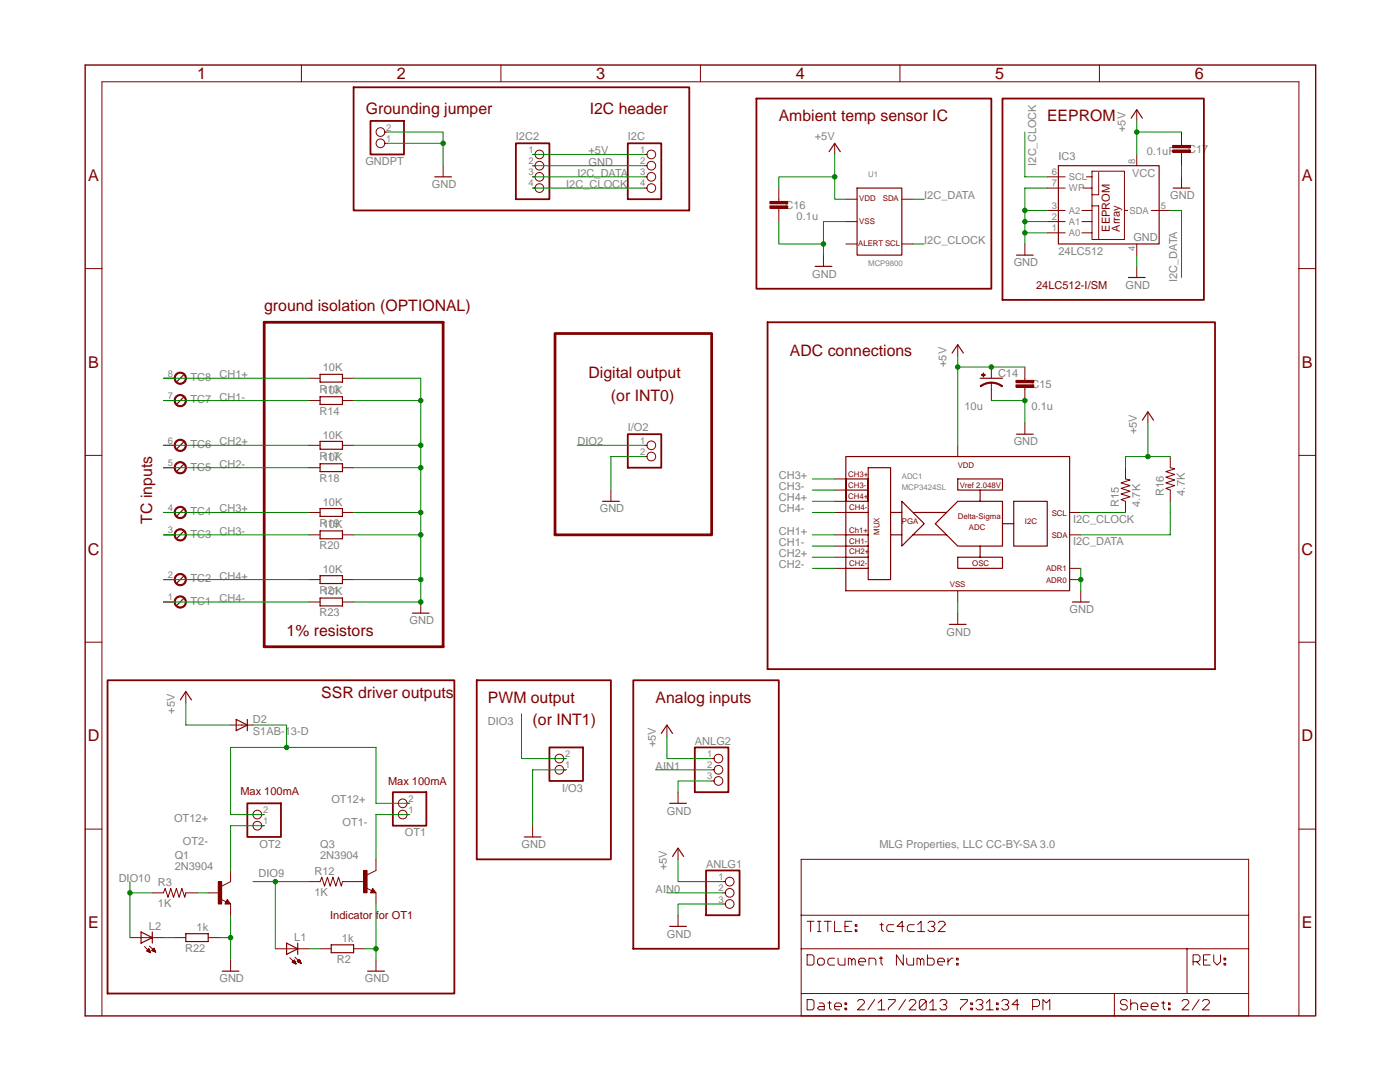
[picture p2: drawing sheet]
<svg xmlns="http://www.w3.org/2000/svg" width="279mm" height="216mm" viewBox="0 0 279 216" stroke-linecap="round" stroke-linejoin="round" font-family="sans-serif">
<path d="M70.6 17.4h67v24.6h-67zM151 19.7h46.8v37.9h-46.8zM200.1 19.7h40.2v40.1h-40.2zM153.2 64.3h89.3v69.2h-89.3zM21.5 135.7h69.2v62.5h-69.2zM95.1 135.7h26.8v35.8h-26.8zM126.4 135.7h29v53.6h-29z" fill="none" stroke="#800000" stroke-width=".36"/>
<path d="M52.7 64.3h35.7v64.8h-35.7zM110.8 66.5h31.2v40.2h-31.2z" fill="none" stroke="#800000" stroke-width=".55"/>
<path d="M45.4 179.9l.1 .3h-.4l.3-.5 .4 .6h-.7M44.3 193.8h3.4M73.4 193.8h3.3" fill="none" stroke="#800000" stroke-width=".23"/>
<path d="M44.1 179.4l1 .6M45.4 179.5l.6 .9h-1.1zM46 175.9l-1.8 .9M46 191.6v2.2M75 191.6v2.2" fill="none" stroke="#800000" stroke-width=".2"/>
<path d="M43.6 175.9h.6v4.5h-.6z" fill="#800000"/>
<path d="M41.6 178.2h2.2M43.6 175.9h.6v4.5h-.6zM46 173.7v2.2M73.1 177.2l1.1 .5M74.4 177.3l.6 .9h-1.1zM75 173.7l-1.7 .9M46 180.4v2.2" fill="none" stroke="#800000" stroke-width=".2"/>
<path d="M74.4 177.7l.1 .2h-.4l.3-.4 .4 .6h-.7" fill="none" stroke="#800000" stroke-width=".23"/>
<path d="M72.6 173.7h.7v4.4h-.7z" fill="#800000"/>
<g fill="none" stroke="#800000" stroke-width=".2">
<path d="M191.1 68.8v2.2M197.8 76.4v1.3M166.6 95.6h2.2M166.6 97.8h2.2M191.1 88.9v2.2M229.1 82.2v2.2M166.6 106.7h2.2M166.6 109h2.2M166.6 111.2h2.2M166.6 113.4h2.2M166.6 102.3h2.2M166.6 100h2.2"/>
<path d="M191.1 117.9v2.2M213.5 106.7h2.2M213.5 113.4h2.2M213.5 102.3h2.2M213.5 115.7h2.2M191.1 122.3v2.3M46 144.7h4.5M112.5 153.6h.5M112.5 151.4h.5M133.1 144.7v2.2M135.3 158.1v2.2M142 153.6h.5"/>
<path d="M142 151.4h.5M142 155.8h.5M30.4 178.2h2.2l.4-.9 .5 1.7 .6-1.7 .5 1.7 .6-1.7 .6 1.7 .5-1.7 .6 1.7 .2-.8h2.2M52.2 162.5h.5M52.2 164.8h.5M61.7 175.9h2.2l.3-.9 .6 1.8 .5-1.8 .6 1.8 .5-1.8 .6 1.8 .6-1.8 .5 1.8 .2-.9h4.5M72.6 173.7h.7v4.4h-.7zM75 171.5v2.2M75 178.2v2.2M81.3 162.5h.4M81.3 160.3h.4M106.3 164.8v2.2"/>
<path d="M135.3 169.2v2.3M144.3 175.9h.4M144.3 178.2h.4M135.3 182.6v2.2M144.3 180.4h.4"/>
<circle cx="111.6" cy="153.6" r=".87"/>
<circle cx="111.6" cy="151.4" r=".87"/>
<circle cx="143.4" cy="153.6" r=".87"/>
<circle cx="143.4" cy="151.4" r=".87"/>
<circle cx="143.4" cy="155.8" r=".87"/>
<circle cx="51.3" cy="162.5" r=".87"/>
<circle cx="51.3" cy="164.8" r=".87"/>
<circle cx="80.4" cy="162.5" r=".87"/>
<circle cx="80.4" cy="160.3" r=".87"/>
<circle cx="145.6" cy="178.2" r=".87"/>
<circle cx="145.6" cy="175.9" r=".87"/>
<circle cx="145.6" cy="180.4" r=".87"/>
</g>
<g fill="none" stroke="#800000" stroke-width=".23">
<path d="M190 70.4l1.1-1.6 1.2 1.6M195.6 75.5h4.5M168.8 91.1h44.7v26.8h-44.7zM168.8 95.6h4.5M168.8 97.8h4.5M173.3 93.3h4.4v22.4h-4.4zM191.1 95.6h9v2.2h-9zM195.6 97.8v2.2M228 83.8l1.1-1.6 1.1 1.6M168.8 102.3h4.5M168.8 106.7h4.5M168.8 100h4.5"/>
<path d="M168.8 109h4.5M168.8 113.4h4.5M168.8 111.2h4.5M177.7 102.3h2.3M177.7 106.7h2.3M180 100l4.4 4.5-4.4 4.5zM182.2 106.7h6.7M182.4 102.3h6.5M188.9 102.3l2.2-2.3h9v9h-9l-4.4-4.5zM191.1 111.2h9v2.2h-9zM195.6 109v2.2M200.1 104.5h2.2"/>
<path d="M202.3 100h6.7v9h-6.7zM189.5 124.6h3.3M47.1 143.6l2.3 1.1-2.3 1.1zM49.4 143.6v2.2M132 146.3l1.1-1.6 1.1 1.6M104.6 167h3.4M133.6 160.3h3.4M134.2 170.9l1.1-1.7 1.1 1.7M133.6 184.8h3.4"/>
</g>
<path d="M78.4 158.1h6.7v6.7h-6.7zM109.6 149.1h6.8v6.7h-6.8zM138.7 149.1h6.7v9h-6.7zM49.4 160.3h6.7v6.7h-6.7zM140.9 173.7h6.7v8.9h-6.7z" fill="none" stroke="#800000" stroke-width=".36"/>
<path d="M197.8 76.2l1.2 .2 1.1 .6-.1 .2-.8-.5-1.4-.2z" fill-rule="evenodd" fill="#800000"/>
<path d="M197.8 76.2l1.2 .2 1.1 .6-.1 .2-.8-.5-1.4-.2z" fill="none" stroke="#800000" stroke-width=".2"/>
<path d="M195.6 77l1.1-.6 1.1-.2v.3l-1.3 .2-.8 .5z" fill-rule="evenodd" fill="#800000"/>
<path d="M195.6 77l1.1-.6 1.1-.2v.3l-1.3 .2-.8 .5z" fill="none" stroke="#800000" stroke-width=".2"/>
<path d="M195.9 74.8h.7v.1h-.7z" fill="#800000"/>
<path d="M195.9 74.8h.7v.1h-.7z" fill="none" stroke="#800000" stroke-width=".2"/>
<path d="M196.2 74.4h.1v.8h-.1z" fill="#800000"/>
<path d="M196.2 74.4h.1v.8h-.1zM197.8 73.2v2.3M197.8 77.7v2.2M204.5 75.5v.4M204.5 77.3v.4" fill="none" stroke="#800000" stroke-width=".2"/>
<path d="M202.8 76.8h3.5v.5h-3.5z" fill="#800000"/>
<path d="M202.8 76.8h3.5v.5h-3.5z" fill="none" stroke="#800000" stroke-width=".2"/>
<path d="M202.8 75.9h3.5v.5h-3.5z" fill="#800000"/>
<g fill="none" stroke="#800000" stroke-width=".2">
<path d="M155.4 39.8v.4M166.6 28.6v2.2M168.8 39.8h2.2M180 39.8h2.2M155.4 41.5v.5M164.3 50.9v2.2M168.8 44.2h2.2M168.8 48.7h2.2M180 48.7h2.2M202.8 75.9h3.5v.5h-3.5zM204.5 73.2v2.3M204.5 77.7v2.2"/>
<path d="M204.5 84.4v2.2M224.6 93.3v2.3l.9 .2-1.8 .6 1.8 .5-1.8 .6 1.8 .5-1.8 .6 1.8 .5-1.8 .6 .9 .3v2.3M233.6 91.1v2.2l.8 .3-1.7 .5 1.7 .6-1.7 .5 1.7 .6-1.7 .6 1.7 .5-1.7 .6 .9 .3v2.2M215.7 117.9v2.2"/>
</g>
<path d="M165.5 30.3l1.1-1.7 1.1 1.7M171 37.5h9v13.4h-9zM162.7 53.1h3.3M202.9 86.6h3.3M214 120.1h3.4" fill="none" stroke="#800000" stroke-width=".23"/>
<path d="M153.6 41.1h3.6v.5h-3.6z" fill="#800000"/>
<path d="M153.6 41.1h3.6v.5h-3.6z" fill="none" stroke="#800000" stroke-width=".2"/>
<path d="M153.6 40.2h3.6v.5h-3.6z" fill="#800000"/>
<g fill="none" stroke="#800000" stroke-width=".2">
<path d="M155.4 37.5v2.3M209 35.3h3.6M209 37.5h3.6M216.2 37.5h1.7M216.8 35.3h1.1M217.9 34.2h6.5v13.6h-6.5zM219.3 34.4v4.5h-1.4M226.9 21.9v2.2M226.9 30.8v2.3M235.8 28.6v.4M235.8 30.4v.4M153.6 40.2h3.6v.5h-3.6z"/>
<path d="M155.4 42v2.2M204.5 48.7v2.2M209 42h3.6M209 44.2h3.6M209 46.5h3.6M215.9 42h2M215.9 44.2h2M215.9 46.5h2M217.9 41.1h1.4v6.7M224.4 42h.7M226.9 48.7v2.2M226.9 53.1v2.3"/>
<path d="M229.8 42h3.8"/>
</g>
<path d="M211.2 33.1h20.1v15.6h-20.1zM225.7 23.6l1.2-1.7 1.1 1.7M202.9 50.9h3.3M225.2 55.4h3.3" fill="none" stroke="#800000" stroke-width=".23"/>
<path d="M234 29.9h3.6v.5h-3.6z" fill="#800000"/>
<path d="M234 29.9h3.6v.5h-3.6z" fill="none" stroke="#800000" stroke-width=".2"/>
<path d="M234 29h3.6v.5h-3.6z" fill="#800000"/>
<g fill="none" stroke="#800000" stroke-width=".2">
<path d="M60.2 13v3.3M100 13v3.3M139.8 13v3.3M179.6 13v3.3M219.4 13v3.3M76.8 28.6h.5M76.8 26.4h.5M88.4 33.1v2.2M128.6 30.8h.5M128.6 33.1h.5M128.6 35.3h.5M128.6 37.5h.5"/>
<path d="M234 29h3.6v.5h-3.6zM235.8 26.4v2.2M235.8 30.8v2.3M235.8 35.3v2.2M17 53.6h3.3M259.2 53.6h3.4M17 90.9h3.3M121.9 97.8v2.2M128.6 88.9h.5M128.6 91.1h.5M259.2 90.9h3.4M17 128.1h3.3"/>
<path d="M37.1 138v2.2M84 120.1v2.2M259.2 128.1h3.4M17 165.4h3.3M259.2 165.4h3.4M25.9 187.1h6.7M28.8 188.9l1.3 1.2M29.3 189.7h.6M29.4 189.6h.5M29.4 189.8h.6M29.5 189.5h.3M29.6 189.4h.2"/>
<path d="M29.7 189.9h.3M29.7 189.3l.4 .8-.8-.3zM29.7 189.3h.1M29.8 188.8l1.3 1.2M29.9 190h.1M30.3 189.7l.4-.5 .4 .8zM30.3 189.6h.6M30.4 189.5h.5M30.5 189.7h.4M30.5 189.4h.3M30.6 189.3h.2M30.7 189.8h.3"/>
<path d="M30.7 189.2h.1M30.9 189.9h.1M34.9 187.1h2.2M41.6 187.1h2.2M54.9 189.3h6.8M57.8 191.1l1.3 1.2M58.3 192h.6M58.4 191.9h.5M58.5 192.1h.5M58.5 191.8h.3M58.6 191.7h.2M58.7 191.6h.1"/>
<path d="M58.7 191.6l.4 .7-.8-.3zM58.7 192.2h.3M58.9 191l1.2 1.2M59 192.3h.1M59.3 191.9l.5-.5 .3 .8zM59.3 191.9h.6M59.4 191.8h.5M59.5 192h.5M59.5 191.7h.4M59.6 191.6h.2M59.7 191.5h.1M59.8 192.1h.2"/>
<path d="M60 192.2h.1M63.9 189.3h2.2M70.6 189.3h2.2M159.9 189.3h89.3M159.9 198.2v-26.7h89.3v26.7M159.9 182.6h89.3M161.1 199.5h1l.4 .3v1.4l-.4 .3h-1zM161.1 190.5h1l.4 .4v1.3l-.4 .4h-1zM161.1 183.8h1.4M161.8 183.8v2.1M163.2 183.8h.6M163.2 185.9h.6"/>
<path d="M163.5 191.2h.7l.3 .4v.6l-.3 .4h-.7l-.3-.4v-.6zM163.5 183.8v2.1M164.5 183.8h1.4M165.2 183.8v2.1M165.5 199.8v1.4l.4 .3M166.6 183.8v2.1h1.3M166.6 191.2h-1.1l-.3 .4v.6l.3 .4h1.1M167.3 191.2v1l.3 .4h1v-1.4M168.6 184.8h.7M169.3 192.6v-1.4h.4l.3 .4v1M170 183.8h-1.4v2.1h1.4M170 191.6l.3-.4 .4 .4v1"/>
<path d="M170.7 184.5h.3v.3h-.3zM170.7 185.5h.3v.4h-.3zM171.1 199.8l.4-.3h.7l.3 .3v.3l-1.4 1.4h1.4M171.4 191.9h1.3v-.3l-.3-.4h-.7l-.3 .4v.6l.3 .4h.7M173.4 192.6v-1.4h1.1l.3 .4v1M174.6 199.5l-1.4 2M175.5 191.2h.7M175.6 184.5h.7M175.8 190.9v1.3l.4 .4M175.9 184.2v1.3l.4 .4M177.3 199.5h1.4v.3l-1.4 1.4v.3M178.4 184.5h-1.1l-.3 .3v.7l.3 .4h1.1"/>
<path d="M180.3 190.5v2.1l-1.4-2.1v2.1M180.4 184.8h-1.4l1.1-1v2.1M180.7 199.5l-1.3 2M181 191.2v1l.3 .4h1v-1.4M181.4 199.8l.4-.3h.6l.4 .3v.3l-1.4 1.4h1.4M182.5 184.5h-1.1l-.3 .3v.7l.3 .4h1.1M183 192.6v-1.4h.4l.3 .4v1M183.1 184.5l.7-.7v2.1M183.1 185.9h1.4M183.7 191.6l.3-.4 .4 .4v1M184.8 199.8l-1.3 1.4 .3 .3h.7l.3-.3v-1.4l-.3-.3h-.7l-.3 .3v1.4M185.1 190.5v2.1h1l.3-.4v-.6l-.3-.4h-1"/>
<path d="M185.2 184.2l.3-.4h.7l.4 .4v.3l-.4 .3h-.3M186.2 184.8l.4 .4v.3l-.4 .4h-.7l-.3-.4M187.1 191.9h1.4v-.3l-.3-.4h-.7l-.4 .4v.6l.4 .4h.7M187.2 184.2l.4-.4h.7l.3 .4v.3l-1.4 1.4h1.4M187.6 199.8l.3-.3h.7l.4 .3v.3l-.4 .4h-.3M189.2 191.2v1.4M190.2 191.2h-.3l-.7 .7M190.9 191.2h.3v.4h-.3zM190.9 192.2h.3v.4h-.3zM191.7 199.5h1.4v.3l-1.4 1.4v.3M194.8 199.8l.3-.3h.7l.4 .3v.3l-.4 .4h-.3M199.9 199.8l.4-.3h.6l.4 .3v.3l-.4 .4h-.3"/>
<path d="M222.4 198.2h-62.5v4.5h89.3v-4.5h-12.3M222.4 198.2v4.5M222.4 198.2h14.5M225 199.8l-.4-.3h-.7l-.3 .3v.3l.3 .4h.7l.4 .3v.4l-.4 .3h-.7l-.3-.3M225.7 199.5v2M232.2 199.8v1.4l.3 .3M235.9 199.8l.3-.3h.7l.4 .3v.3l-1.4 1.4h1.4M236.9 189.3v8.9M238.1 191.9h1l.4-.3v-.7l-.4-.4h-1v2.1M238.8 191.9l.7 .7M239.3 199.5l-1.4 2M240 199.8l.3-.3h.7l.4 .3v.3l-1.4 1.4h1.4"/>
<path d="M240.2 191.6h.7M241.5 190.5h-1.3v2.1h1.3M242.2 190.5v1.4l.7 .7 .7-.7v-1.4M244.3 191.2h.3v.4h-.3zM244.3 192.2h.3v.4h-.3zM20.3 202.7v-186.4h238.9v186.4M163.5 200.1h.7l.3 .4v1h-1l-.3-.3 .3-.4h1M165.2 200.1h.7M166.6 200.8h1.3v-.3l-.3-.4h-.7l-.3 .4v.7l.3 .3h.7M168.6 200.1h.4v.4h-.4zM168.6 201.2h.4v.3h-.4zM175.2 200.1l.7-.6v2"/>
<path d="M175.2 201.5h1.4M185.5 200.1l.7-.6v2M185.5 201.5h1.4M188.6 200.5l.4 .3v.4l-.4 .3h-.7l-.3-.3M193.7 200.1h.4v.4h-.4zM193.7 201.2h.4v.3h-.4zM195.8 200.5l.4 .3v.4l-.4 .3h-.7l-.3-.3M196.8 200.1l.7-.6v2M196.8 201.5h1.4M198.9 200.1h.3v.4h-.3zM198.9 201.2h.3v.3h-.3zM200.9 200.5l.4 .3v.4l-.4 .3h-.6l-.4-.3"/>
<path d="M203.3 200.5h-1.3l1-1v2M206.1 200.8h1l.4-.3v-.7l-.4-.3h-1v2M208.1 201.5v-2l.7 .6 .7-.6v2M225.7 200.5l.3-.4h.7l.3 .4v1M227.7 200.8h1.4v-.3l-.4-.4h-.7l-.3 .4v.7l.3 .3h.7M229.8 200.8h1.3v-.3l-.3-.4h-.7l-.3 .4v.7l.3 .3h.7M231.8 200.1h.7M233.2 200.1h.3v.4h-.3zM233.2 201.2h.3v.3h-.3z"/>
<circle cx="75.9" cy="26.4" r=".87"/>
<circle cx="75.9" cy="28.6" r=".87"/>
<circle cx="130" cy="35.3" r=".87"/>
<circle cx="130" cy="33.1" r=".87"/>
<circle cx="130" cy="37.5" r=".87"/>
<circle cx="130" cy="30.8" r=".87"/>
<circle cx="130" cy="91.1" r=".87"/>
<circle cx="130" cy="88.9" r=".87"/>
</g>
<path d="M86.8 35.3h3.3M234.1 37.5h3.4M36.6 119.4l-1.3 1.4M120.2 100h3.4M36 139.7l1.1-1.7 1.1 1.7M82.3 122.3h3.3M28.2 186l2.2 1.1-2.2 1.1zM30.4 186v2.2M37.1 186.3h4.5v1.6h-4.5zM57.2 188.2l2.2 1.1-2.2 1.1zM59.4 188.2v2.2M66.1 188.5h4.5v1.6h-4.5z" fill="none" stroke="#800000" stroke-width=".23"/>
<path d="M17 13h245.6v189.7h-245.6z" fill="none" stroke="#800000" stroke-width=".28"/>
<path d="M73.9 24.1h6.7v6.7h-6.7zM125.3 28.6h6.7v11.2h-6.7zM125.3 86.6h6.7v6.7h-6.7z" fill="none" stroke="#800000" stroke-width=".36"/>
<path d="M35.1 119.2a1.23 1.23 0 0 1 2 .3 1.23 1.23 0 0 1-.8 1.8 1.23 1.23 0 0 1-1.5-1.2h.2a1.01 1.01 0 0 1 1.4-.9 1.01 1.01 0 0 1 .2 1.7 1.01 1.01 0 0 1-1.6-.5v-.3h-.2z" fill-rule="evenodd" fill="#800000"/>
<path d="M35.1 119.2a1.23 1.23 0 0 1 2 .3 1.23 1.23 0 0 1-.8 1.8 1.23 1.23 0 0 1-1.5-1.2h.2a1.01 1.01 0 0 1 1.4-.9 1.01 1.01 0 0 1 .2 1.7 1.01 1.01 0 0 1-1.6-.5v-.3h-.2zM32.6 120.1h2.3" fill="none" stroke="#800000" stroke-width=".2"/>
<path d="M36.6 115l-1.3 1.3" fill="none" stroke="#800000" stroke-width=".23"/>
<path d="M35.1 114.8a1.23 1.23 0 0 1 2 .3 1.23 1.23 0 0 1-.8 1.7 1.23 1.23 0 0 1-1.5-1.1h.2a1.01 1.01 0 0 1 1.4-1 1.01 1.01 0 0 1 .2 1.7 1.01 1.01 0 0 1-1.6-.5v-.2h-.2z" fill-rule="evenodd" fill="#800000"/>
<path d="M32.6 115.7h2.3M35.1 114.8a1.23 1.23 0 0 1 2 .3 1.23 1.23 0 0 1-.8 1.7 1.23 1.23 0 0 1-1.5-1.1h.2a1.01 1.01 0 0 1 1.4-1 1.01 1.01 0 0 1 .2 1.7 1.01 1.01 0 0 1-1.6-.5v-.2h-.2z" fill="none" stroke="#800000" stroke-width=".2"/>
<path d="M36.6 106l-1.3 1.4" fill="none" stroke="#800000" stroke-width=".23"/>
<path d="M35.1 105.8a1.23 1.23 0 0 1 2 .3 1.23 1.23 0 0 1-.8 1.8 1.23 1.23 0 0 1-1.5-1.2h.2a1.01 1.01 0 0 1 1.4-.9 1.01 1.01 0 0 1 .2 1.7 1.01 1.01 0 0 1-1.6-.5v-.3h-.2z" fill-rule="evenodd" fill="#800000"/>
<path d="M32.6 106.7h2.3M35.1 105.8a1.23 1.23 0 0 1 2 .3 1.23 1.23 0 0 1-.8 1.8 1.23 1.23 0 0 1-1.5-1.2h.2a1.01 1.01 0 0 1 1.4-.9 1.01 1.01 0 0 1 .2 1.7 1.01 1.01 0 0 1-1.6-.5v-.3h-.2z" fill="none" stroke="#800000" stroke-width=".2"/>
<path d="M36.6 101.6l-1.3 1.3" fill="none" stroke="#800000" stroke-width=".23"/>
<path d="M35.1 101.4a1.23 1.23 0 0 1 2 .3 1.23 1.23 0 0 1-.8 1.7 1.23 1.23 0 0 1-1.5-1.1h.2a1.01 1.01 0 0 1 1.4-1 1.01 1.01 0 0 1 .2 1.7 1.01 1.01 0 0 1-1.6-.5v-.2h-.2z" fill-rule="evenodd" fill="#800000"/>
<path d="M32.6 102.3h2.3M35.1 101.4a1.23 1.23 0 0 1 2 .3 1.23 1.23 0 0 1-.8 1.7 1.23 1.23 0 0 1-1.5-1.1h.2a1.01 1.01 0 0 1 1.4-1 1.01 1.01 0 0 1 .2 1.7 1.01 1.01 0 0 1-1.6-.5v-.2h-.2z" fill="none" stroke="#800000" stroke-width=".2"/>
<path d="M36.6 92.7l-1.3 1.3" fill="none" stroke="#800000" stroke-width=".23"/>
<path d="M35.1 92.4a1.23 1.23 0 0 1 2 .3 1.23 1.23 0 0 1-.8 1.8 1.23 1.23 0 0 1-1.5-1.2h.2a1.01 1.01 0 0 1 1.4-.9 1.01 1.01 0 0 1 .2 1.7 1.01 1.01 0 0 1-1.6-.5v-.3h-.2z" fill-rule="evenodd" fill="#800000"/>
<path d="M32.6 93.3h2.3M35.1 92.4a1.23 1.23 0 0 1 2 .3 1.23 1.23 0 0 1-.8 1.8 1.23 1.23 0 0 1-1.5-1.2h.2a1.01 1.01 0 0 1 1.4-.9 1.01 1.01 0 0 1 .2 1.7 1.01 1.01 0 0 1-1.6-.5v-.3h-.2z" fill="none" stroke="#800000" stroke-width=".2"/>
<path d="M36.6 88.2l-1.3 1.3" fill="none" stroke="#800000" stroke-width=".23"/>
<path d="M35.1 88a1.23 1.23 0 0 1 2 .3 1.23 1.23 0 0 1-.8 1.7 1.23 1.23 0 0 1-1.5-1.1h.2a1.01 1.01 0 0 1 1.4-1 1.01 1.01 0 0 1 .2 1.7 1.01 1.01 0 0 1-1.6-.5v-.2h-.2z" fill-rule="evenodd" fill="#800000"/>
<path d="M32.6 88.9h2.3M35.1 88a1.23 1.23 0 0 1 2 .3 1.23 1.23 0 0 1-.8 1.7 1.23 1.23 0 0 1-1.5-1.1h.2a1.01 1.01 0 0 1 1.4-1 1.01 1.01 0 0 1 .2 1.7 1.01 1.01 0 0 1-1.6-.5v-.2h-.2z" fill="none" stroke="#800000" stroke-width=".2"/>
<path d="M36.6 79.3l-1.3 1.3" fill="none" stroke="#800000" stroke-width=".23"/>
<path d="M35.1 79a1.23 1.23 0 0 1 2 .3 1.23 1.23 0 0 1-.8 1.8 1.23 1.23 0 0 1-1.5-1.2h.2a1.01 1.01 0 0 1 1.4-.9 1.01 1.01 0 0 1 .2 1.7 1.01 1.01 0 0 1-1.6-.5v-.3h-.2z" fill-rule="evenodd" fill="#800000"/>
<path d="M32.6 79.9h2.3M35.1 79a1.23 1.23 0 0 1 2 .3 1.23 1.23 0 0 1-.8 1.8 1.23 1.23 0 0 1-1.5-1.2h.2a1.01 1.01 0 0 1 1.4-.9 1.01 1.01 0 0 1 .2 1.7 1.01 1.01 0 0 1-1.6-.5v-.3h-.2z" fill="none" stroke="#800000" stroke-width=".2"/>
<path d="M36.6 74.8l-1.3 1.3" fill="none" stroke="#800000" stroke-width=".23"/>
<path d="M35.1 74.6a1.23 1.23 0 0 1 2 .3 1.23 1.23 0 0 1-.8 1.7 1.23 1.23 0 0 1-1.5-1.1h.2a1.01 1.01 0 0 1 1.4-1 1.01 1.01 0 0 1 .2 1.7 1.01 1.01 0 0 1-1.6-.5v-.2h-.2z" fill-rule="evenodd" fill="#800000"/>
<g fill="none" stroke="#800000" stroke-width=".2">
<path d="M106.3 30.8h.5M106.3 33.1h.5M106.3 35.3h.5M106.3 37.5h.5M32.6 75.5h2.3M35.1 74.6a1.23 1.23 0 0 1 2 .3 1.23 1.23 0 0 1-.8 1.7 1.23 1.23 0 0 1-1.5-1.1h.2a1.01 1.01 0 0 1 1.4-1 1.01 1.01 0 0 1 .2 1.7 1.01 1.01 0 0 1-1.6-.5v-.2h-.2zM61.7 75.5h2.2M61.7 79.9h2.2M68.3 75.5h2.3M68.3 79.9h2.3M61.7 88.9h2.2M61.7 93.3h2.2"/>
<path d="M68.3 88.9h2.3M68.3 93.3h2.3M61.7 102.3h2.2M61.7 106.7h2.2M61.7 115.7h2.2M68.3 102.3h2.3M68.3 106.7h2.3M68.3 115.7h2.3M61.7 120.1h2.2M68.3 120.1h2.3"/>
<circle cx="107.7" cy="35.3" r=".87"/>
<circle cx="107.7" cy="33.1" r=".87"/>
<circle cx="107.7" cy="37.5" r=".87"/>
<circle cx="107.7" cy="30.8" r=".87"/>
</g>
<path d="M63.9 74.7h4.4v1.5h-4.4zM63.9 79.2h4.4v1.5h-4.4zM63.9 88.1h4.4v1.5h-4.4zM63.9 92.5h4.4v1.6h-4.4zM63.9 101.5h4.4v1.5h-4.4zM63.9 105.9h4.4v1.6h-4.4zM63.9 114.9h4.4v1.5h-4.4zM63.9 119.3h4.4v1.6h-4.4z" fill="none" stroke="#800000" stroke-width=".23"/>
<path d="M103 28.6h6.6v11.2h-6.6z" fill="none" stroke="#800000" stroke-width=".36"/>
<path d="M43.8 187.1h2.2M46 182.6v9" fill="none" stroke="#008000" stroke-width=".2"/>
<circle cx="46" cy="187.1" r=".45" fill="#008000"/>
<g fill="none" stroke="#008000" stroke-width=".2">
<path d="M113 153.6h-6.7v11.2M142 155.8h-6.7v2.3M72.8 189.3h2.2M75 180.4v11.2M144.3 180.4h-9v2.2"/>
<circle cx="46" cy="187.1" r=".45"/>
</g>
<circle cx="75" cy="189.3" r=".45" fill="#008000"/>
<g fill="none" stroke="#008000" stroke-width=".2">
<path d="M197.8 79.9h6.7v4.5M191.1 120.1v2.2"/>
<circle cx="75" cy="189.3" r=".45"/>
</g>
<circle cx="204.5" cy="79.9" r=".45" fill="#008000"/>
<g fill="none" stroke="#008000" stroke-width=".2">
<path d="M215.7 113.4v4.5"/>
<circle cx="204.5" cy="79.9" r=".45"/>
</g>
<circle cx="215.7" cy="115.7" r=".45" fill="#008000"/>
<g fill="none" stroke="#008000" stroke-width=".2">
<path d="M155.4 44.2v4.5h8.9M168.8 44.2h-4.5v6.7"/>
<circle cx="215.7" cy="115.7" r=".45"/>
</g>
<circle cx="164.3" cy="48.7" r=".45" fill="#008000"/>
<g fill="none" stroke="#008000" stroke-width=".2">
<path d="M209 37.5h-4.5v11.2M204.5 42h4.5M204.5 44.2h4.5M204.5 46.5h4.5"/>
<circle cx="164.3" cy="48.7" r=".45"/>
</g>
<circle cx="204.5" cy="42" r=".45" fill="#008000"/>
<circle cx="204.5" cy="42" r=".45" fill="none" stroke="#008000" stroke-width=".2"/>
<circle cx="204.5" cy="44.2" r=".45" fill="#008000"/>
<circle cx="204.5" cy="44.2" r=".45" fill="none" stroke="#008000" stroke-width=".2"/>
<circle cx="204.5" cy="46.5" r=".45" fill="#008000"/>
<g fill="none" stroke="#008000" stroke-width=".2">
<path d="M77.3 26.4h11.1v6.7M77.3 28.6h11.1M106.3 33.1h22.3M235.8 33.1v2.2M226.9 50.9v2.2"/>
<circle cx="204.5" cy="46.5" r=".45"/>
</g>
<circle cx="88.4" cy="28.6" r=".45" fill="#008000"/>
<g fill="none" stroke="#008000" stroke-width=".2">
<path d="M70.6 75.5h13.4v44.6M70.6 88.9h13.4"/>
<circle cx="88.4" cy="28.6" r=".45"/>
</g>
<circle cx="84" cy="88.9" r=".45" fill="#008000"/>
<g fill="none" stroke="#008000" stroke-width=".2">
<path d="M70.6 93.3h13.4"/>
<circle cx="84" cy="88.9" r=".45"/>
</g>
<circle cx="84" cy="93.3" r=".45" fill="#008000"/>
<g fill="none" stroke="#008000" stroke-width=".2">
<path d="M70.6 102.3h13.4"/>
<circle cx="84" cy="93.3" r=".45"/>
</g>
<circle cx="84" cy="102.3" r=".45" fill="#008000"/>
<g fill="none" stroke="#008000" stroke-width=".2">
<path d="M70.6 106.7h13.4"/>
<circle cx="84" cy="102.3" r=".45"/>
</g>
<circle cx="84" cy="106.7" r=".45" fill="#008000"/>
<g fill="none" stroke="#008000" stroke-width=".2">
<path d="M70.6 115.7h13.4"/>
<circle cx="84" cy="106.7" r=".45"/>
</g>
<circle cx="84" cy="115.7" r=".45" fill="#008000"/>
<g fill="none" stroke="#008000" stroke-width=".2">
<path d="M70.6 120.1h13.4"/>
<circle cx="84" cy="115.7" r=".45"/>
</g>
<circle cx="84" cy="120.1" r=".45" fill="#008000"/>
<g fill="none" stroke="#008000" stroke-width=".2">
<path d="M70.6 79.9h13.4"/>
<circle cx="84" cy="120.1" r=".45"/>
</g>
<circle cx="84" cy="79.9" r=".45" fill="#008000"/>
<g fill="none" stroke="#008000" stroke-width=".2">
<path d="M191.1 71v2.2h13.4M191.1 73.2v15.7M128.6 91.1h-6.7v6.7M133.1 146.9v4.5h8.9M135.3 171.5v4.4h9"/>
<circle cx="84" cy="79.9" r=".45"/>
</g>
<circle cx="197.8" cy="73.2" r=".45" fill="#008000"/>
<circle cx="197.8" cy="73.2" r=".45" fill="none" stroke="#008000" stroke-width=".2"/>
<circle cx="191.1" cy="73.2" r=".45" fill="#008000"/>
<g fill="none" stroke="#008000" stroke-width=".2">
<path d="M229.1 84.4v6.7M233.6 91.1h-9v2.2"/>
<circle cx="191.1" cy="73.2" r=".45"/>
</g>
<circle cx="229.1" cy="91.1" r=".45" fill="#008000"/>
<g fill="none" stroke="#008000" stroke-width=".2">
<path d="M166.6 30.8v9h2.2M166.6 35.3h-11.2v2.2"/>
<circle cx="229.1" cy="91.1" r=".45"/>
</g>
<circle cx="166.6" cy="35.3" r=".45" fill="#008000"/>
<g fill="none" stroke="#008000" stroke-width=".2">
<path d="M226.9 24.1v6.7M226.9 26.4h8.9"/>
<circle cx="166.6" cy="35.3" r=".45"/>
</g>
<circle cx="226.9" cy="26.4" r=".45" fill="#008000"/>
<g fill="none" stroke="#008000" stroke-width=".2">
<path d="M106.3 30.8h22.3M37.1 140.2v4.5h8.9M25.9 175.9v2.3M30.4 178.2h-4.5v8.9"/>
<circle cx="226.9" cy="26.4" r=".45"/>
</g>
<circle cx="25.9" cy="178.2" r=".45" fill="#008000"/>
<g fill="none" stroke="#008000" stroke-width=".2">
<path d="M130.9 153.6h11.1M50.5 175.9h11.2M54.9 175.9v13.4"/>
<circle cx="25.9" cy="178.2" r=".45"/>
</g>
<circle cx="54.9" cy="175.9" r=".45" fill="#008000"/>
<g fill="none" stroke="#008000" stroke-width=".2">
<path d="M50.5 144.7h6.7v4.4M104.1 142.4v9h8.9M39.3 178.2h2.3M52.7 164.8h-6.7v8.9M81.7 160.3h-6.7v-11.2h-29v13.4h6.7M81.7 162.5h-6.7v9"/>
<circle cx="54.9" cy="175.9" r=".45"/>
</g>
<circle cx="57.2" cy="149.1" r=".45" fill="#008000"/>
<g fill="none" stroke="#008000" stroke-width=".2">
<path d="M106.3 35.3h22.3M106.3 37.5h22.3M182.2 39.8h2.2M204.5 26.4v8.9h4.5M182.2 48.7h2.2M233.6 42h2.2v13.4M32.6 75.5h29.1M32.6 79.9h29.1M32.6 88.9h29.1M32.6 93.3h29.1M115.2 88.9h13.4M162.1 95.6h4.5"/>
<path d="M162.1 97.8h4.5M32.6 106.7h29.1M32.6 102.3h29.1M32.6 115.7h29.1M162.1 106.7h4.5M162.1 109h4.5M162.1 111.2h4.5M162.1 113.4h4.5M162.1 102.3h4.5M162.1 100h4.5M215.7 102.3h8.9M233.6 100v6.7h-17.9"/>
<path d="M32.6 120.1h29.1M133.1 178.2h11.2M32.6 187.1h2.3M61.7 189.3h2.2"/>
<circle cx="57.2" cy="149.1" r=".45"/>
</g>
<g font-size="3.2" fill="#800000">
<text x="39.4" y="15.8">1</text>
<text x="79.2" y="15.8">2</text>
<text x="119" y="15.8">3</text>
<text x="158.8" y="15.8">4</text>
<text x="198.6" y="15.8">5</text>
<text x="238.4" y="15.8">6</text>
<text x="73" y="22.8">Grounding jumper</text>
<text x="117.7" y="22.8">I2C header</text>
<text x="155.4" y="24.1">Ambient temp sensor IC</text>
<text x="209" y="24.1">EEPROM</text>
<text x="17.6" y="36.1">A</text>
<text x="259.8" y="36.1">A</text>
<text x="52.7" y="62.1">ground isolation (OPTIONAL)</text>
<text x="157.6" y="71">ADC connections</text>
<text x="17.6" y="73.4">B</text>
<text x="117.5" y="75.5">Digital output</text>
<text x="259.8" y="73.4">B</text>
<text x="121.9" y="79.9">(or INT0)</text>
<text x="30.4" y="104.5" transform="rotate(-90 30.4 104.5)">TC inputs</text>
<text x="17.5" y="110.7">C</text>
<text x="259.7" y="110.7">C</text>
<text x="57.2" y="126.8">1% resistors</text>
<text x="64.1" y="139.3">SSR driver outputs</text>
<text x="97.4" y="140.2">PWM output</text>
<text x="130.9" y="140.2">Analog inputs</text>
<text x="17.5" y="147.9">D</text>
<text x="106.3" y="144.7">(or INT1)</text>
<text x="259.7" y="147.9">D</text>
<text x="17.6" y="185.2">E</text>
<text x="259.8" y="185.2">E</text>
</g>
<g font-size="2.2" fill="#808080">
<text x="103" y="28">I2C2</text>
<text x="125.3" y="28">I2C</text>
<text x="162.6" y="27.9">+5V</text>
<text x="224.6" y="26.4" transform="rotate(-90 224.6 26.4)">+5V</text>
<text x="72.9" y="33">GNDPT</text>
<text x="115.2" y="35.3">I2C_DATA</text>
<text x="117.5" y="33.1">GND</text>
<text x="117.5" y="30.8">+5V</text>
<text x="206.8" y="33.1" transform="rotate(-90 206.8 33.1)">I2C_CLOCK</text>
<text x="211.2" y="31.9">IC3</text>
<text x="226" y="35.3">VCC</text>
<text x="228.9" y="30.9">0.1uF</text>
<text x="237.1" y="30.5">C17</text>
<text x="86.2" y="37.5">GND</text>
<text x="113" y="37.5">I2C_CLOCK</text>
<text x="156.8" y="41.7">C16</text>
<text x="184.4" y="39.8">I2C_DATA</text>
<text x="233.6" y="39.8">GND</text>
<text x="159" y="43.9">0.1u</text>
<text x="184.4" y="48.7">I2C_CLOCK</text>
<text x="202.3" y="53.1">GND</text>
<text x="211.2" y="50.9">24LC512</text>
<text x="226.2" y="48">GND</text>
<text x="162.1" y="55.4">GND</text>
<text x="224.6" y="57.6">GND</text>
<text x="234.9" y="56.3" transform="rotate(-90 234.9 56.3)">I2C_DATA</text>
<text x="38" y="76">TC8</text>
<text x="43.8" y="75.5">CH1+</text>
<text x="64.4" y="74.1">10K</text>
<text x="188.9" y="73.2" transform="rotate(-90 188.9 73.2)">+5V</text>
<text x="199.2" y="75.1">C14</text>
<text x="205.9" y="77.4">C15</text>
<text x="38" y="80.5">TC7</text>
<text x="43.8" y="79.9">CH1-</text>
<text x="63.8" y="78.4">R13</text>
<text x="63.8" y="82.8">R14</text>
<text x="64.4" y="78.6">10K</text>
<text x="192.5" y="81.8">10u</text>
<text x="205.9" y="81.8">0.1u</text>
<text x="38" y="89.4">TC6</text>
<text x="43.8" y="88.9">CH2+</text>
<text x="64.4" y="87.5">10K</text>
<text x="115.2" y="88.9">DIO2</text>
<text x="125.3" y="86.1">I/O2</text>
<text x="202.3" y="88.9">GND</text>
<text x="226.9" y="86.6" transform="rotate(-90 226.9 86.6)">+5V</text>
<text x="38" y="93.9">TC5</text>
<text x="43.8" y="93.3">CH2-</text>
<text x="63.8" y="91.8">R17</text>
<text x="64.4" y="92">10K</text>
<text x="155.4" y="95.6">CH3+</text>
<text x="63.8" y="96.2">R18</text>
<text x="64.4" y="100.9">10K</text>
<text x="155.4" y="97.8">CH3-</text>
<text x="155.4" y="100">CH4+</text>
<text x="223.3" y="101.1" transform="rotate(-90 223.3 101.1)">R15</text>
<text x="227.5" y="101.1" transform="rotate(-90 227.5 101.1)">4.7K</text>
<text x="232.2" y="98.9" transform="rotate(-90 232.2 98.9)">R16</text>
<text x="236.5" y="98.9" transform="rotate(-90 236.5 98.9)">4.7K</text>
<text x="38" y="107.3">TC3</text>
<text x="38" y="102.8">TC4</text>
<text x="43.8" y="102.3">CH3+</text>
<text x="43.8" y="106.7">CH3-</text>
<text x="63.8" y="105.1">R19</text>
<text x="64.4" y="105.4">10K</text>
<text x="119.7" y="102.3">GND</text>
<text x="155.4" y="106.7">CH1+</text>
<text x="155.4" y="102.3">CH4-</text>
<text x="214.1" y="104.3">I2C_CLOCK</text>
<text x="63.8" y="109.6">R20</text>
<text x="155.4" y="109">CH1-</text>
<text x="155.4" y="111.2">CH2+</text>
<text x="155.4" y="113.4">CH2-</text>
<text x="214.1" y="108.7">I2C_DATA</text>
<text x="38" y="116.2">TC2</text>
<text x="43.8" y="115.7">CH4+</text>
<text x="63.8" y="118.5">R21</text>
<text x="64.4" y="114.3">10K</text>
<text x="64.4" y="118.8">10K</text>
<text x="38" y="120.7">TC1</text>
<text x="43.8" y="120.1">CH4-</text>
<text x="63.8" y="123">R23</text>
<text x="81.7" y="124.6">GND</text>
<text x="213.5" y="122.3">GND</text>
<text x="188.9" y="126.8">GND</text>
<text x="34.9" y="142.5" transform="rotate(-90 34.9 142.5)">+5V</text>
<text x="50.5" y="144.3">D2</text>
<text x="50.5" y="146.7">S1AB-13-D</text>
<text x="97.4" y="144.7">DIO3</text>
<text x="130.9" y="149.1" transform="rotate(-90 130.9 149.1)">+5V</text>
<text x="138.7" y="148.6">ANLG2</text>
<text x="130.9" y="153.6">AIN1</text>
<text x="66.1" y="160.3">OT12+</text>
<text x="112.2" y="158">I/O3</text>
<text x="34.7" y="164.1">OT12+</text>
<text x="68.3" y="164.8">OT1-</text>
<text x="80.8" y="166.9">OT1</text>
<text x="133.1" y="162.5">GND</text>
<text x="34.9" y="171.5">Q1</text>
<text x="34.9" y="173.7">2N3904</text>
<text x="36.5" y="168.6">OT2-</text>
<text x="51.8" y="169.1">OT2</text>
<text x="63.9" y="169.2">Q3</text>
<text x="63.9" y="171.5">2N3904</text>
<text x="104.1" y="169.2">GND</text>
<text x="133.1" y="173.7" transform="rotate(-90 133.1 173.7)">+5V</text>
<text x="140.9" y="173.1">ANLG1</text>
<text x="175.5" y="169.2">MLG Properties, LLC CC-BY-SA 3.0</text>
<text x="23.7" y="175.9">DIO10</text>
<text x="31.5" y="176.8">R3</text>
<text x="51.6" y="175">DIO9</text>
<text x="62.8" y="174.6">R12</text>
<text x="62.8" y="178.8">1K</text>
<text x="130.9" y="178.2">AIN0</text>
<text x="29.7" y="185.5">L2</text>
<text x="31.5" y="181.1">1K</text>
<text x="39.2" y="185.8">1k</text>
<text x="37" y="190">R22</text>
<text x="58.7" y="187.8">L1</text>
<text x="68.2" y="188">1k</text>
<text x="133.1" y="187.1">GND</text>
<text x="43.8" y="196">GND</text>
<text x="67.2" y="192.2">R2</text>
<text x="72.8" y="196">GND</text>
</g>
<g font-size="2.2" fill="#800000">
<text x="221.5" y="46.2" transform="rotate(-90 221.5 46.2)">EEPROM</text>
<text x="223.5" y="46.2" transform="rotate(-90 223.5 46.2)">Array</text>
<text x="206.8" y="57.6">24LC512-I/SM</text>
<text x="48" y="158.7">Max 100mA</text>
<text x="77.5" y="156.7">Max 100mA</text>
<text x="65.9" y="183.3">Indicator for OT1</text>
</g>
<g font-size="1.9" fill="#808080">
<text x="77.1" y="28.3">1</text>
<text x="77.1" y="26.1">2</text>
<text x="105.5" y="30.5">1</text>
<text x="105.5" y="32.7">2</text>
<text x="105.5" y="35">3</text>
<text x="127.8" y="30.5">1</text>
<text x="127.8" y="32.7">2</text>
<text x="127.8" y="35">3</text>
<text x="209.9" y="35">6</text>
<text x="213.3" y="36">SCL</text>
<text x="226.5" y="32.7" transform="rotate(-90 226.5 32.7)">8</text>
<text x="105.5" y="37.2">4</text>
<text x="127.8" y="37.2">4</text>
<text x="209.9" y="41.7">3</text>
<text x="209.9" y="37.2">7</text>
<text x="213.3" y="38.2">WP</text>
<text x="231.6" y="41.7">5</text>
<text x="209.9" y="46.1">1</text>
<text x="209.9" y="43.9">2</text>
<text x="213.3" y="47.1">A0</text>
<text x="213.3" y="44.9">A1</text>
<text x="213.3" y="42.7">A2</text>
<text x="225.4" y="42.7">SDA</text>
<text x="226.5" y="50" transform="rotate(-90 226.5 50)">4</text>
<text x="33.5" y="75.2">8</text>
<text x="33.5" y="79.6">7</text>
<text x="33.5" y="88.6">6</text>
<text x="127.8" y="88.6">1</text>
<text x="33.5" y="93">5</text>
<text x="127.8" y="90.8">2</text>
<text x="33.5" y="101.9">4</text>
<text x="33.5" y="106.4">3</text>
<text x="33.5" y="119.8">1</text>
<text x="33.5" y="115.3">2</text>
<text x="112.8" y="153.3">1</text>
<text x="112.8" y="151.1">2</text>
<text x="141.2" y="151.1">1</text>
<text x="141.2" y="153.3">2</text>
<text x="141.2" y="155.5">3</text>
<text x="81.6" y="160">2</text>
<text x="52.5" y="164.4">1</text>
<text x="52.5" y="162.2">2</text>
<text x="81.6" y="162.2">1</text>
<text x="143.4" y="175.6">1</text>
<text x="143.4" y="177.8">2</text>
<text x="143.4" y="180.1">3</text>
</g>
<g font-size="1.6" fill="#808080">
<text x="173.3" y="35.3">U1</text>
<text x="173.3" y="53.1">MCP9800</text>
<text x="180" y="95.6">ADC1</text>
<text x="180" y="97.8">MCP3424SL</text>
</g>
<g font-size="1.6" fill="#800000">
<text x="171.5" y="40.2">VDD</text>
<text x="176.2" y="40.2">SDA</text>
<text x="171.5" y="44.7">VSS</text>
<text x="171.3" y="49.1">ALERT SCL</text>
<text x="169.3" y="95.1">CH3+</text>
<text x="191.1" y="93.3">VDD</text>
<text x="169.3" y="99.6">CH4+</text>
<text x="169.3" y="97.3">CH3-</text>
<text x="169.5" y="101.8">CH4-</text>
<text x="191.6" y="97.3">Vref 2.048V</text>
<text x="169.5" y="106.3">Ch1+</text>
<text x="175.5" y="106.7" transform="rotate(-90 175.5 106.7)">MUX</text>
<text x="180" y="104.5">PGA</text>
<text x="191.1" y="103.6">Delta-Sigma</text>
<text x="193.4" y="105.8">ADC</text>
<text x="204.5" y="104.5">I2C</text>
<text x="209.9" y="102.9">SCL</text>
<text x="209.9" y="107.4">SDA</text>
<text x="169.5" y="108.5">CH1-</text>
<text x="169.5" y="110.5">CH2+</text>
<text x="169.5" y="113">CH2-</text>
<text x="194" y="113">OSC</text>
<text x="208.8" y="113.9">ADR1</text>
<text x="189.6" y="117.2">VSS</text>
<text x="208.8" y="116.3">ADR0</text>
</g>
</svg>
